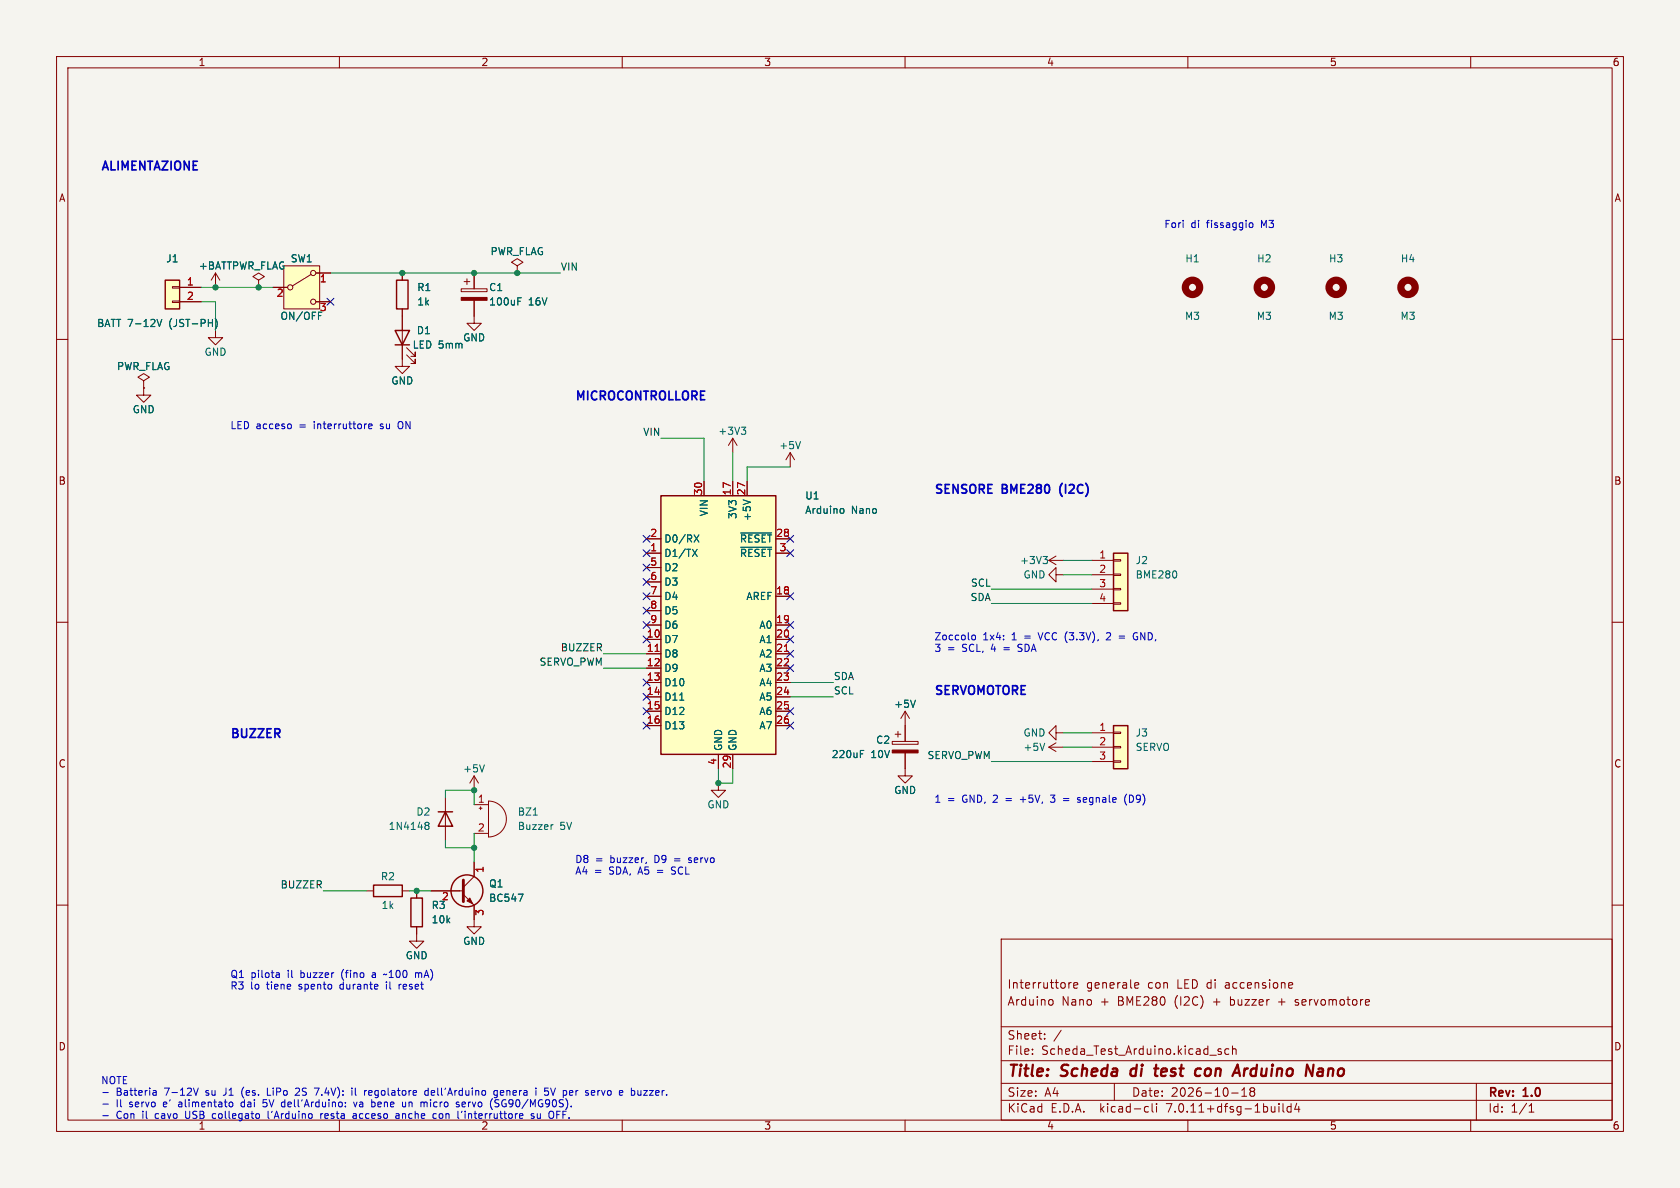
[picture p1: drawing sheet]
<svg xmlns="http://www.w3.org/2000/svg" width="297mm" height="210mm" viewBox="0 0 297 210" stroke-linecap="round" stroke-linejoin="round" font-family="sans-serif">
<path d="M0 0h297v210h-297z" fill="#f5f4ef" stroke="#f5f4ef" stroke-width=".18"/>
<g fill="none" stroke="#840000" stroke-width=".18">
<path d="M10 10h277v190h-277zM12 12h273v186h-273zM60 10v2M110 10v2M160 10v2M210 10v2M260 10v2M10 60h2M30.5 53.2h1.2v.3h-1.2zM30.5 50.7h1.2v.2h-1.2zM31.7 50.8h3.9M31.7 53.3h3.9"/>
<path d="M38.1 58.4v1.3h1.3l-1.3 1.3-1.3-1.3h1.3M38.1 48.3l-.8 1.2M38.1 48.3v2.5M38.1 48.3l.8 1.2M45.7 49.5l1-.6-1-.6-1 .6 1 .6v1.3M45.7 50.8h.1M48.3 50.8h2.5M50.2 47h6.3v7.6h-6.3zM55 48.5l-3.3 2M55.9 53.3h2.5M55.9 48.3h2.5M71.1 54.6v10.2h1.3l-1.3 1.2-1.3-1.2h1.3"/>
<path d="M71.1 48.3v1.2M81.5 51.1h4.6v.5h-4.6zM82 49.8h1.1M82.5 49.3v1M83.8 53.1v4.1h1.3l-1.3 1.2-1.3-1.2h1.3M83.8 48.3v2.8M91.4 47l1.1-.6-1.1-.7-1 .7 1 .6v1.3M91.4 48.3h.1M285 60h2M25.4 68.6v1.3h1.3l-1.3 1.2-1.3-1.2h1.3M25.4 67.3l1-.6-1-.7-1 .7 1 .6v1.3M25.4 68.6h.1"/>
<path d="M71.9 62.7l1.5 1.6v-.8v.8h-.8M71.9 61.5l1.5 1.5v-.8v.8h-.8M129.5 77.5l-.7 1.2M129.5 77.5v2.5M129.5 77.5l.8 1.2M114.3 97.8h2.5M114.3 95.3h2.5M124.5 85.1v2.5M129.5 85.1v2.5M132.1 85.1v2.5M137.2 97.8h2.5M137.2 95.3h2.5"/>
<path d="M139.7 80l-.8 1.3M139.7 80v2.6M139.7 80l.8 1.3M185.4 99.1h2.6M185.4 99.1l1.3 .7M186.7 98.3l-1.3 .8M193 99.1h3.8M196.8 98.9h1.3v.3h-1.3zM10 110h2M114.3 113h2.5M114.3 115.6h2.5M114.3 118.1h2.5"/>
<path d="M114.3 105.4h2.5M114.3 110.5h2.5M114.3 100.3h2.5M114.3 102.9h2.5M114.3 108h2.5M137.2 113h2.5M137.2 115.6h2.5M137.2 118.1h2.5M137.2 105.4h2.5M137.2 110.5h2.5M186.7 101.6v-1.3l-1.3 1.3 1.3 1.3v-1.3h1.3M193 101.6h3.8"/>
<path d="M193 104.1h3.8M193 106.7h3.8M196.8 106.6h1.3v.2h-1.3zM196.8 104h1.3v.3h-1.3zM196.8 101.5h1.3v.2h-1.3zM285 110h2M83.8 137.2l-.7 1.2M83.8 137.2v2.5M83.8 137.2l.8 1.2M114.3 120.7h2.5M114.3 123.2h2.5M114.3 125.7h2.5"/>
<path d="M114.3 128.3h2.5M127 138.4v1.3h1.3l-1.3 1.3-1.3-1.3h1.3M127 133.4v2.5M129.5 133.4v2.5M137.2 120.7h2.5M137.2 123.2h2.5M137.2 125.7h2.5M137.2 128.3h2.5M157.7 131.1h4.6v.5h-4.6zM158.2 129.8h1.1M158.7 129.3v1M160 133.1v4.1h1.3l-1.3 1.2-1.3-1.2h1.3"/>
<path d="M160 125.7l-.7 1.3M160 125.7v5.4M160 125.7l.8 1.3M185.4 132.1h2.6M185.4 132.1l1.3 .7M186.7 129.5v-1.2l-1.3 1.2 1.3 1.3v-1.3h1.3M186.7 131.3l-1.3 .8M193 129.5h3.8M193 132.1h3.8M193 134.6h3.8M196.8 134.5h1.3v.2h-1.3zM196.8 132h1.3v.2h-1.3z"/>
<path d="M196.8 129.4h1.3v.3h-1.3zM10 160h2M64.8 157.5h1.2M71.1 157.5h1.3M73.7 157.5v1.3M76.2 157.5h5.7M78.7 141v7.6M81.9 158.1l1.9 1.9v3.8h1.3l-1.3 1.3-1.3-1.3h1.3M83.8 142.2h2.6M83.8 147.3h2.6M83.8 152.4v2.5l-1.9 1.9M84.7 142.9h.5"/>
<path d="M85 142.6v.5M86.4 141.6a3.2 3.2 0 0 1 3.1 3.2 3.2 3.2 0 0 1-3.1 3.2zM285 160h2M73.7 163.8v2.6h1.2l-1.2 1.2-1.3-1.2h1.3M177 166h108v32h-108zM185.7 176.7l.3 .1 .2 .2-.1 .6-.4 .1M189 173.7v1M189.4 173.7l-.3 .1-.1 .2M189.8 174.2l.7-.1v-.3l-.5-.1-.2 .2 .1 .7h.6M200.7 173.8l.4-.1 .2 .4-.7 .1M200.7 174.6h.5M228 173.7l.5 .1v.3l-.7 .1"/>
<path d="M228.5 174.6l-.5 .1M229 177.6l.4 .1M229.2 176.7l-.2 .2 .2 .3M242 176.8l.1 .3-.7 .1M60 198v2M110 198v2M160 198v2M177 194.5h108M177 191.5h108M177 187.5h108M177 181.5h108M182.5 186.3v.1"/>
<path d="M182.5 185.5v.1M184.7 183.6v.1M184.7 182.8v.1M187.6 182.1l-1.3 2M197 191.5v3M202.6 195.6l.4 .1M203 196.5l-.4 .1M203.7 195.1v1.3l.2 .2M204.5 195.1v.1M204.5 195.6v1M210 198v2M215.9 185.5l-.4-.1-.2 .2 .1 .2 .5 .2v.3h-.6"/>
<path d="M217.2 185.5l-.4-.1-.3 .3v.4l.2 .2h.5M217.7 193.2h1.2M217.9 185.5l.2-.1 .4 .1v.9M217.9 184.9v1.5M219.5 193.8h.9M219.5 192.7l.5-.4v1.5M221.2 192.9l-.2 .3v.3l.2 .3 .5-.1 .1-.2-.1-.4-.2-.2M221.2 192.9l-.2-.2 .2-.4 .5 .1 .1 .2-.3 .3M221.2 192.9h.3M226.1 195.1v.1M226.1 195.6v1M226.8 195.1v1.3l.2 .2"/>
<path d="M228.2 195.7l-.4-.1-.3 .3v.4l.2 .2h.5M228.2 195.1v1.5M229.2 195l-.3 1.1h.9M229.6 195.6v1M260 198v2M261 191.5v6.5M270.3 196.6h.9M270.3 195.5l.4-.4v1.5"/>
<circle cx="51.3" cy="50.8" r=".46"/>
<circle cx="55.4" cy="53.3" r=".46"/>
<circle cx="55.4" cy="48.3" r=".46"/>
</g>
<path d="M200 189.1l-.2 .7 .4 .4M204 188.9h.8M204.3 190.1l.3 .1M211.8 188.9l.5 .1M212.2 190.1l-.2 .1M213 189.3v.7M217.9 190.2l.9-2 .4 2M220 188.9l-.1 1.3M220.6 188.9l-.4 .1-.2 .3M233.1 189l.2-.1 .5 .1v1.2M233.8 190.1l-.7 .1M233.9 189.4l-.9 .1" fill="none" stroke="#840000" stroke-width=".4"/>
<g fill="none" stroke="#840000" stroke-width="1.3">
<circle cx="210.8" cy="50.8" r="1.27"/>
<circle cx="223.5" cy="50.8" r="1.27"/>
<circle cx="236.2" cy="50.8" r="1.27"/>
<circle cx="248.9" cy="50.8" r="1.27"/>
</g>
<g fill="#ffffc2" stroke="#ffffc2" stroke-width=".18">
<path d="M196.8 128.3h2.6v7.6h-2.6z"/>
<path d="M29.2 49.5h2.5v5.1h-2.5z"/>
<path d="M50.2 47h6.3v7.6h-6.3z"/>
<path d="M196.8 97.8h2.6v10.2h-2.6z"/>
<path d="M116.8 87.6h20.4v45.8h-20.4z"/>
</g>
<g fill="none" stroke="#840000" stroke-width=".25">
<path d="M29.2 49.5h2.5v5.1h-2.5zM69.8 58.4h2.6l-1.3 2.6zM70.1 49.5h2v5.1h-2zM69.8 61h2.6M116.8 87.6h20.4v45.8h-20.4zM196.8 97.8h2.6v10.2h-2.6zM196.8 128.3h2.6v7.6h-2.6zM66 156.5h5.1v2h-5.1zM72.6 158.8h2.1v5h-2.1zM77.5 143.5h2.5M78.7 143.5l1.3 2.6h-2.5z"/>
<circle cx="82.5" cy="157.5" r="2.82"/>
</g>
<g fill="none" stroke="#006464" stroke-width=".18">
<path d="M27.8 56.5l.4 1.2 .4-1.2M38 56.3a1.46 1.46 0 0 1 0 1.9M91.6 53.3h.4M91.6 52.6h.6M131.1 75.5h.7l-.4 .5M131.6 76l.2 .2v.3l-.2 .3M141.5 78l-.4 1.3M122.4 97.1l.9 1.3M122.7 94.6l.9 1.2M123.3 97.1l-.9 1.3M123.6 94.6l-.9 1.2M130.9 94.2h5.5"/>
<path d="M130.9 96.7h5.5M131.4 88.4l1.3 .4M148.8 89.9l.3 .1 .1 .1-.1 .5-.3 .1M184.4 98.4h.8l-.4 .5M184.9 98.9l.3 .2v.3l-.3 .2M208 101.2v.7M85.6 135.2l-.4 1.3M120.2 123.8h.7M152.1 133.3h.4M152.1 132.7h.6M161.8 123.8l-.4 1.2M184.7 131.4l-.4 1.3"/>
<path d="M75.2 145.8l.2 .1M75.2 145.4h.4l.2 .1v.2l-.2 .2M75.4 145.9h.2M75.4 145.9l-.2 .1M75.6 145.9l.2 .2v.4l-.2 .1h-.4M91.6 158.1h.9l-.6 1.2M94.3 144.1h.7M97.8 145.8h-.3"/>
</g>
<g fill="#840000" stroke="#840000" stroke-width=".18">
<path d="M157.7 132.6h4.6v.5h-4.6z"/>
<path d="M81.5 52.6h4.6v.5h-4.6z"/>
<path d="M82.5 159.3l.6-.5 .5 1z"/>
</g>
<path d="M115.8 115.2h.7M138.7 115.2h.7" fill="none" stroke="#a90000" stroke-width=".18"/>
<path d="M81.9 155.6v3.8" fill="none" stroke="#840000" stroke-width=".51"/>
<g fill="none" stroke="#0000c2" stroke-width=".18">
<path d="M221 39.4h.3l.2 .2-.1 .5-.1 .1h-.3M51.4 75l.1 .2-.1 .5M65.2 75.4l.6-.2-.1-.2-.3-.1-.2 .2v.6h.5M70.6 74.6a.9 .9 0 0 0 0 1.1M171.8 112.5l.2-.2h.3l.2 .2-.2 .6h-.3l-.2-.2M180 115.1l.1 .1M180.2 113.9l-.2 .2 .2 .4M183.5 111.8l.4 1.3M196.1 111.8l-.5 .2M196.3 112.4l-.7 .7h.7M197.9 112.4h.9M197.9 112.8h.9"/>
<path d="M200.5 112.9l.3 .2 .3-.1M200.9 112.6h.2M201.1 111.9l-.3-.1-.3 .2M114.3 152.4l-.1 .2M118.7 154.5h.2M118.9 153.3l-.2 .2 .2 .4M121.7 152.4l.1 .1M121.9 151.6l-.2 .2 .2 .3M180.4 141.3h.9M185.7 140.6h.8l-.4 .4h.1M185.7 141.7l.5 .1M188 141.2h1"/>
<path d="M188 141.5h1M190.5 141.3l.5 .3v.2h-.4M190.5 141h.5M199.2 140.4a1.46 1.46 0 0 0 0 1.9M200 140.6h-.3v1.2h.3M49 172h.2l.2 .1v.7M49.4 172.7l-.4 .1M49.4 172.3h-.4M66 172.3l-.2 .2 .2 .3M66 172h-.2M68 172.2l.3 .1M68.3 173.6v.1"/>
<path d="M68.3 174v.8M70.6 174v.8M70.9 174l-.3 .2M73.5 172.1l.3-.1 .2 .1M73.5 172v.8M18.2 193.1h1M18.2 195.2h1M18.2 197.2h1M27.1 192.8h.5v.8M27.1 193.6h.5M27.6 193.1l-.5 .1M34.2 192.3l.4 1.3 .5-1.3"/>
<path d="M37.8 196.9l-.3 .2v.4l.3 .2M40.6 194.9l.3-.1 .3 .3-.2 .5h-.4M42.7 194.9l-.1 .2 .1 .5M42.9 192.5l-.2 .5 .2 .7M45.8 197v.6M46.5 195.5l.5 .2M47.2 194.4h-.7v.6l.5-.1M47.3 192.3v1.3h.6M47.4 196.4v1.1l.2 .2M50 194.8l.4 .1M50.4 195.6l-.4 .1M52.8 192.4l-.4-.1-.2 .2"/>
<path d="M52.9 192.9l-.7 .7h.8M55.6 192.3h.8l-.5 1.3M56.7 196.9v.8M57.1 196.9l-.4 .2M61.1 195.5v.2M61.1 194.9v.1M62.2 192.3v.2M62.2 192.8v.8M62.5 196.9h.4l.1 .8M62.5 194.8l.3 .9 .3-.9M62.8 192.3v1.1l.2 .2M63 197.2h-.4l-.2 .2 .2 .3 .4-.1"/>
<path d="M65.6 192.8h-.2l-.2 .2v.6h.4M65.8 193.1l-.6 .1M66.3 194.9v.6M70 196.9h.5l.1 .8M70.6 197.2h-.5l-.2 .2 .2 .3 .5-.1M71.7 195.5l-.2 .2M71.7 194.8v.9M75.2 194.8l.3 .2v.7M75.7 192.8h-.4l-.2 .2 .1 .6h.5M75.7 192.3v1.3M76.7 192.8h-.3l-.2 .2 .1 .6h.4M76.8 196.9h.3"/>
<path d="M76.8 193.1l-.6 .1M77.1 197.6l-.3 .1M77.7 197v.6M81.1 195.3v.3M81.7 196.4l-.1 .3M82.2 194.9l-.3-.1-.2 .2v.6h.5M82.2 196.4v.2M82.2 196.9v.8M82.3 195.1l-.6 .1M87.1 194.2l-.1 .1M87.6 194.9l.5 .2 .1 .3-.2 .3-.5-.1M87.6 194.5h.6"/>
<path d="M87.9 192.8h-.4l-.2 .2 .1 .6h.5M87.9 192.8v1l-.2 .2h-.3M88.9 192.8h-.3l-.1 .2v.6h.4M89.1 193.1l-.6 .1M94.4 196.9h-.3l-.2 .1 .1 .2 .4 .1v.3h-.5M95 196.9v.7h.5M96.3 193.5l.4 .1M96.9 192.3h-.6v.7l.4-.2M98.2 192.3l-.4 1.3M98.4 197h.5M98.4 196.4v1.3M105.7 192.8v.8"/>
<path d="M105.9 192.8l-.2 .2M111.6 192.8h.5M111.6 193.6h.5M111.6 192.3v1.3M113.8 192.8h.7l-.7 .8h.7"/>
</g>
<g fill="none" stroke="#009600" stroke-width=".18">
<path d="M35.6 50.8h12.7M35.6 53.3h2.5v5.1M58.4 48.3h40.7M116.8 77.5h7.7v7.6M129.5 80v5.1M139.7 82.6h-7.6v2.5M188 99.1h5M106.7 118.1h7.6M106.7 115.6h7.6M175.3 104.1h17.7M175.3 106.7h17.7M188 101.6h5"/>
<path d="M127 135.9v2.5h2.5v-2.5M139.7 120.7h7.6M139.7 123.2h7.6M175.3 134.6h17.7M188 129.5h5M188 132.1h5M57.1 157.5h7.7M72.4 157.5h3.8M78.7 141v-1.3h5.1v2.5M78.7 148.6v1.3h5.1M83.8 147.3v5.1"/>
</g>
<g fill="none" stroke="#000084" stroke-width=".18">
<path d="M57.8 52.7l1.2 1.2M59 52.7l-1.2 1.2M113.7 99.7l1.2 1.2M113.7 94.6l1.2 1.3M113.7 97.2l1.2 1.2M114.9 99.7l-1.2 1.2M114.9 94.6l-1.2 1.3M114.9 97.2l-1.2 1.2M139.1 97.2l1.2 1.2M139.1 94.6l1.2 1.3M140.3 94.6l-1.2 1.3M140.3 97.2l-1.2 1.2"/>
<path d="M113.7 104.8l1.2 1.2M113.7 112.4l1.2 1.2M113.7 109.9l1.2 1.2M113.7 107.3l1.2 1.3M113.7 102.3l1.2 1.2M114.9 104.8l-1.2 1.2M114.9 112.4l-1.2 1.2M114.9 109.9l-1.2 1.2M114.9 107.3l-1.2 1.3M114.9 102.3l-1.2 1.2M139.1 109.9l1.2 1.2M139.1 117.5l1.2 1.2"/>
<path d="M139.1 115l1.2 1.2M139.1 112.4l1.2 1.2M139.1 104.8l1.2 1.2M140.3 109.9l-1.2 1.2M140.3 117.5l-1.2 1.2M140.3 115l-1.2 1.2M140.3 112.4l-1.2 1.2M140.3 104.8l-1.2 1.2M113.7 120l1.2 1.3M113.7 127.7l1.2 1.2M113.7 125.1l1.2 1.2M113.7 122.6l1.2 1.2"/>
<path d="M114.9 120l-1.2 1.3M114.9 122.6l-1.2 1.2M114.9 127.7l-1.2 1.2M114.9 125.1l-1.2 1.2M139.1 125.1l1.2 1.2M139.1 127.7l1.2 1.2M140.3 125.1l-1.2 1.2M140.3 127.7l-1.2 1.2"/>
</g>
<g fill="#009600" stroke="#009600" stroke-width=".18">
<circle cx="71.1" cy="48.3" r=".46"/>
<circle cx="45.7" cy="50.8" r=".46"/>
<circle cx="38.1" cy="50.8" r=".46"/>
<circle cx="83.8" cy="48.3" r=".46"/>
<circle cx="91.4" cy="48.3" r=".46"/>
<circle cx="83.8" cy="149.9" r=".46"/>
<circle cx="83.8" cy="139.7" r=".46"/>
<circle cx="127" cy="138.4" r=".46"/>
<circle cx="73.7" cy="157.5" r=".46"/>
</g>
<g font-size="2.8" fill="#840000">
<text x="178" y="190.9">Title:</text>
<text x="187.7" y="190.9">Scheda</text>
<text x="200.7" y="190.9">di</text>
<text x="205.8" y="190.9">test</text>
<text x="213.8" y="190.9">con</text>
<text x="221.4" y="190.9">Arduino</text>
<text x="234.9" y="190.9">Nano</text>
</g>
<g font-size="2.1" fill="#0000c2">
<text x="17.8" y="30.2">ALIMENTAZIONE</text>
<text x="101.6" y="70.9">MICROCONTROLLORE</text>
<text x="165.1" y="87.4">SENSORE</text>
<text x="177.2" y="87.4">BME280</text>
<text x="188" y="87.4">(I2C)</text>
<text x="165.1" y="122.9">SERVOMOTORE</text>
<text x="40.6" y="130.6">BUZZER</text>
</g>
<g font-size="2.1" fill="#840000">
<text x="178" y="178">Arduino</text>
<text x="178" y="175">Interruttore</text>
<text x="187.7" y="178">Nano</text>
<text x="192" y="175">generale</text>
<text x="194.6" y="178">+</text>
<text x="197.8" y="178">BME280</text>
<text x="203" y="175">con</text>
<text x="207.9" y="178">(I2C)</text>
<text x="208.3" y="175">LED di</text>
<text x="214.9" y="178">+</text>
<text x="217" y="175">accensione</text>
<text x="218" y="178">buzzer</text>
<text x="226.7" y="178">+</text>
<text x="229.8" y="178">servomotore</text>
<text x="178" y="184">Sheet:</text>
<text x="178" y="186.7">File:</text>
<text x="184.1" y="186.7">Scheda_Test_Arduino.kicad_sch</text>
<text x="178" y="196.9">KiCad</text>
<text x="178" y="194.1">Size:</text>
<text x="184.7" y="194.1">A4</text>
<text x="185.7" y="196.9">E.D.A.</text>
<text x="194.6" y="196.9">kicad-cli</text>
<text x="200" y="194.1">Date:</text>
<text x="206.5" y="196.9">7.0.11+dfsg-1build4</text>
<text x="207" y="194.1">2026-10-18</text>
<text x="263" y="194.3">Rev:</text>
<text x="263" y="196.9">Id:</text>
<text x="267.1" y="196.9">1/1</text>
<text x="269.4" y="194.3">1.0</text>
</g>
<g font-size="1.8" fill="#840000">
<text x="35" y="11.9">1</text>
<text x="85" y="11.9">2</text>
<text x="135" y="11.9">3</text>
<text x="185" y="11.9">4</text>
<text x="235" y="11.9">5</text>
<text x="285" y="11.9">6</text>
<text x="10.3" y="35.9">A</text>
<text x="285.3" y="35.9">A</text>
<text x="10.3" y="85.9">B</text>
<text x="285.3" y="85.9">B</text>
<text x="10.3" y="135.9">C</text>
<text x="285.3" y="135.9">C</text>
<text x="10.3" y="185.9">D</text>
<text x="285.3" y="185.9">D</text>
<text x="35" y="199.9">1</text>
<text x="85" y="199.9">2</text>
<text x="135" y="199.9">3</text>
<text x="185" y="199.9">4</text>
<text x="235" y="199.9">5</text>
<text x="285" y="199.9">6</text>
</g>
<g font-size="1.8" fill="#0000c2">
<text x="205.7" y="40.4">Fori</text>
<text x="210.5" y="40.4">di</text>
<text x="213.5" y="40.4">fissaggio</text>
<text x="223.2" y="40.4">M3</text>
<text x="40.6" y="76">LED acceso</text>
<text x="53" y="76">=</text>
<text x="55.8" y="76">interruttore</text>
<text x="67.7" y="76">su</text>
<text x="71" y="76">ON</text>
<text x="165.1" y="113.3">Zoccolo</text>
<text x="173.8" y="113.3">1x4:</text>
<text x="179" y="113.3">1</text>
<text x="181.4" y="113.3">=</text>
<text x="184.1" y="113.3">VCC (3.3V),</text>
<text x="196.5" y="113.3">2</text>
<text x="198.9" y="113.3">=</text>
<text x="201.6" y="113.3">GND,</text>
<text x="165.1" y="115.3">3</text>
<text x="167.5" y="115.3">=</text>
<text x="170.2" y="115.3">SCL,</text>
<text x="175.5" y="115.3">4</text>
<text x="177.9" y="115.3">=</text>
<text x="180.6" y="115.3">SDA</text>
<text x="165.1" y="142">1</text>
<text x="167.5" y="142">=</text>
<text x="170.2" y="142">GND, 2</text>
<text x="178.2" y="142">=</text>
<text x="181" y="142">+5V,</text>
<text x="186.6" y="142">3</text>
<text x="189" y="142">=</text>
<text x="191.8" y="142">segnale</text>
<text x="200.3" y="142">(D9)</text>
<text x="101.6" y="152.6">D8</text>
<text x="101.6" y="154.7">A4</text>
<text x="105.1" y="154.7">=</text>
<text x="105.3" y="152.6">=</text>
<text x="107.8" y="154.7">SDA, A5</text>
<text x="108" y="152.6">buzzer,</text>
<text x="116" y="152.6">D9</text>
<text x="116.6" y="154.7">=</text>
<text x="119.4" y="154.7">SCL</text>
<text x="119.6" y="152.6">=</text>
<text x="122.4" y="152.6">servo</text>
<text x="40.6" y="173">Q1</text>
<text x="44.4" y="173">pilota</text>
<text x="51" y="173">il</text>
<text x="53.4" y="173">buzzer</text>
<text x="60.8" y="173">(fino</text>
<text x="66.5" y="173">a</text>
<text x="68.8" y="173">~100</text>
<text x="74.5" y="173">mA)</text>
<text x="40.6" y="175">R3</text>
<text x="44.3" y="175">lo</text>
<text x="47.3" y="175">tiene</text>
<text x="53.1" y="175">spento</text>
<text x="60.6" y="175">durante</text>
<text x="68.9" y="175">il</text>
<text x="71.4" y="175">reset</text>
<text x="17.8" y="191.7">NOTE</text>
<text x="20.5" y="193.8">Batteria</text>
<text x="20.5" y="195.8">Il</text>
<text x="20.5" y="197.9">Con</text>
<text x="23" y="195.8">servo</text>
<text x="25.3" y="197.9">il</text>
<text x="27.7" y="197.9">cavo</text>
<text x="29.2" y="195.8">e'</text>
<text x="29.2" y="193.8">7-12V</text>
<text x="32" y="195.8">alimentato</text>
<text x="33.2" y="197.9">USB</text>
<text x="36.7" y="193.8">su</text>
<text x="38.2" y="197.9">collegato</text>
<text x="40" y="193.8">J1</text>
<text x="43.3" y="195.8">dai</text>
<text x="43.3" y="193.8">(es.</text>
<text x="47.4" y="195.8">5V</text>
<text x="48.1" y="193.8">LiPo</text>
<text x="48.2" y="197.9">l'Arduino</text>
<text x="50.8" y="195.8">dell'Arduino:</text>
<text x="53.3" y="193.8">2S</text>
<text x="56.9" y="193.8">7.4V):</text>
<text x="57.7" y="197.9">resta</text>
<text x="63.6" y="193.8">il</text>
<text x="63.7" y="197.9">acceso</text>
<text x="63.9" y="195.8">va</text>
<text x="66.1" y="193.8">regolatore</text>
<text x="67.1" y="195.8">bene</text>
<text x="71.4" y="197.9">anche</text>
<text x="72.8" y="195.8">un</text>
<text x="76.3" y="195.8">micro</text>
<text x="77" y="193.8">dell'Arduino</text>
<text x="78.2" y="197.9">con</text>
<text x="82.7" y="195.8">servo</text>
<text x="82.8" y="197.9">l'interruttore</text>
<text x="88.9" y="195.8">(SG90/MG90S).</text>
<text x="89.4" y="193.8">genera</text>
<text x="96" y="197.9">su</text>
<text x="97" y="193.8">i</text>
<text x="98.8" y="193.8">5V</text>
<text x="99.3" y="197.9">OFF.</text>
<text x="102.2" y="193.8">per</text>
<text x="106.4" y="193.8">servo</text>
<text x="112.6" y="193.8">e</text>
<text x="114.9" y="193.8">buzzer.</text>
</g>
<g font-size="1.8" fill="#006464">
<text x="29.3" y="46.6">J1</text>
<text x="35.1" y="47.9">+BATTPWR_FLAG</text>
<text x="51.3" y="46.6">SW1</text>
<text x="86.6" y="45.3">PWR_FLAG</text>
<text x="209.4" y="46.6">H1</text>
<text x="222.1" y="46.6">H2</text>
<text x="234.8" y="46.6">H3</text>
<text x="247.5" y="46.6">H4</text>
<text x="73.7" y="51.7">R1</text>
<text x="86.4" y="51.7">C1</text>
<text x="17.1" y="58">BATT 7-12V</text>
<text x="30" y="58">(JST-PH)</text>
<text x="49.5" y="56.7">ON/OFF</text>
<text x="73.6" y="59.3">D1</text>
<text x="73.7" y="54.2">1k</text>
<text x="86.4" y="54.2">100uF</text>
<text x="93.4" y="54.2">16V</text>
<text x="209.4" y="56.7">M3</text>
<text x="222.1" y="56.7">M3</text>
<text x="234.8" y="56.7">M3</text>
<text x="247.5" y="56.7">M3</text>
<text x="20.6" y="65.6">PWR_FLAG</text>
<text x="36.1" y="63.1">GND</text>
<text x="72.9" y="61.8">LED 5mm</text>
<text x="81.8" y="60.6">GND</text>
<text x="69.1" y="68.2">GND</text>
<text x="23.4" y="73.3">GND</text>
<text x="126.9" y="77.1">+3V3</text>
<text x="137.7" y="79.6">+5V</text>
<text x="142.2" y="88.5">U1</text>
<text x="125.3" y="91.4" transform="rotate(-90 125.3 91.4)">VIN</text>
<text x="130.4" y="91.8" transform="rotate(-90 130.4 91.8)">3V3</text>
<text x="132.9" y="92.2" transform="rotate(-90 132.9 92.2)">+5V</text>
<text x="142.2" y="91">Arduino</text>
<text x="150.5" y="91">Nano</text>
<text x="117.3" y="98.7">D1/TX</text>
<text x="117.3" y="96.1">D0/RX</text>
<text x="117.3" y="101.2">D2</text>
<text x="130.7" y="96.1">~{RESET}</text>
<text x="130.7" y="98.7">~{RESET}</text>
<text x="180.2" y="99.9">+3V3</text>
<text x="200.7" y="99.9">J2</text>
<text x="117.3" y="103.7">D3</text>
<text x="117.3" y="106.3">D4</text>
<text x="131.9" y="106.3">AREF</text>
<text x="180.8" y="102.5">GND</text>
<text x="200.7" y="102.5">BME280</text>
<text x="117.3" y="113.9">D7</text>
<text x="117.3" y="108.8">D5</text>
<text x="117.3" y="111.4">D6</text>
<text x="134.2" y="111.4">A0</text>
<text x="134.2" y="113.9">A1</text>
<text x="117.3" y="116.4">D8</text>
<text x="117.3" y="119">D9</text>
<text x="134.2" y="116.4">A2</text>
<text x="134.2" y="119">A3</text>
<text x="117.3" y="121.5">D10</text>
<text x="117.3" y="124.1">D11</text>
<text x="134.2" y="121.5">A4</text>
<text x="134.2" y="124.1">A5</text>
<text x="158" y="125.3">+5V</text>
<text x="117.3" y="126.6">D12</text>
<text x="117.3" y="129.1">D13</text>
<text x="134.2" y="126.6">A6</text>
<text x="134.2" y="129.1">A7</text>
<text x="154.8" y="131.7">C2</text>
<text x="180.8" y="130.4">GND</text>
<text x="200.7" y="130.4">J3</text>
<text x="81.8" y="136.8">+5V</text>
<text x="127.9" y="132.8" transform="rotate(-90 127.9 132.8)">GND</text>
<text x="130.4" y="132.8" transform="rotate(-90 130.4 132.8)">GND</text>
<text x="146.9" y="134.2">220uF</text>
<text x="154" y="134.2">10V</text>
<text x="180.8" y="132.9">+5V</text>
<text x="200.7" y="132.9">SERVO</text>
<text x="125" y="143.1">GND</text>
<text x="158" y="140.6">GND</text>
<text x="68.6" y="146.9">1N4148</text>
<text x="73.5" y="144.4">D2</text>
<text x="91.4" y="146.9">Buzzer</text>
<text x="91.4" y="144.4">BZ1</text>
<text x="99" y="146.9">5V</text>
<text x="67.2" y="155.8">R2</text>
<text x="67.4" y="160.9">1k</text>
<text x="76.2" y="160.9">R3</text>
<text x="78" y="159.5">2</text>
<text x="86.4" y="159.6">BC547</text>
<text x="86.4" y="157.1">Q1</text>
<text x="76.2" y="163.4">10k</text>
<text x="81.8" y="167.2">GND</text>
<text x="71.6" y="169.8">GND</text>
</g>
<g font-size="1.8" fill="#0f0f0f">
<text x="99.1" y="47.9">VIN</text>
<text x="113.6" y="77.1">VIN</text>
<text x="171.5" y="106.3">SDA</text>
<text x="171.5" y="103.8">SCL</text>
<text x="95.3" y="117.8">SERVO_PWM</text>
<text x="99" y="115.2">BUZZER</text>
<text x="147.3" y="120.3">SDA</text>
<text x="147.3" y="122.8">SCL</text>
<text x="163.9" y="134.3">SERVO_PWM</text>
<text x="49.5" y="157.1">BUZZER</text>
</g>
<g font-size="1.8" fill="#a90000">
<text x="32.9" y="50.5">1</text>
<text x="32.9" y="53.1">2</text>
<text x="48.8" y="52.8">2</text>
<text x="56.4" y="50.2">1</text>
<text x="56.4" y="55.3">3</text>
<text x="124.2" y="87.7" transform="rotate(-90 124.2 87.7)">30</text>
<text x="129.3" y="87.7" transform="rotate(-90 129.3 87.7)">17</text>
<text x="131.8" y="87.7" transform="rotate(-90 131.8 87.7)">27</text>
<text x="114.9" y="95">2</text>
<text x="137.1" y="95">28</text>
<text x="114.9" y="97.5">1</text>
<text x="114.9" y="100.1">5</text>
<text x="137.7" y="97.5">3</text>
<text x="194.2" y="98.8">1</text>
<text x="194.2" y="101.3">2</text>
<text x="114.9" y="102.6">6</text>
<text x="114.9" y="105.2">7</text>
<text x="114.9" y="107.7">8</text>
<text x="137.1" y="105.2">18</text>
<text x="194.2" y="103.9">3</text>
<text x="194.2" y="106.4">4</text>
<text x="114.3" y="112.8">10</text>
<text x="114.9" y="110.2">9</text>
<text x="137.1" y="110.2">19</text>
<text x="137.1" y="112.8">20</text>
<text x="114.3" y="115.3">11</text>
<text x="114.3" y="117.9">12</text>
<text x="137.1" y="115.3">21</text>
<text x="137.1" y="117.9">22</text>
<text x="114.3" y="120.4">13</text>
<text x="114.3" y="122.9">14</text>
<text x="114.3" y="125.5">15</text>
<text x="137.1" y="120.4">23</text>
<text x="137.1" y="122.9">24</text>
<text x="137.1" y="125.5">25</text>
<text x="114.3" y="128">16</text>
<text x="137.1" y="128">26</text>
<text x="194.2" y="129.3">1</text>
<text x="194.2" y="131.8">2</text>
<text x="126.7" y="135.3" transform="rotate(-90 126.7 135.3)">4</text>
<text x="129.3" y="135.9" transform="rotate(-90 129.3 135.9)">29</text>
<text x="194.2" y="134.4">3</text>
<text x="84.4" y="142">1</text>
<text x="84.4" y="147.1">2</text>
<text x="85.8" y="154.4" transform="rotate(-90 85.8 154.4)">1</text>
<text x="85.8" y="162" transform="rotate(-90 85.8 162)">3</text>
</g>
</svg>
